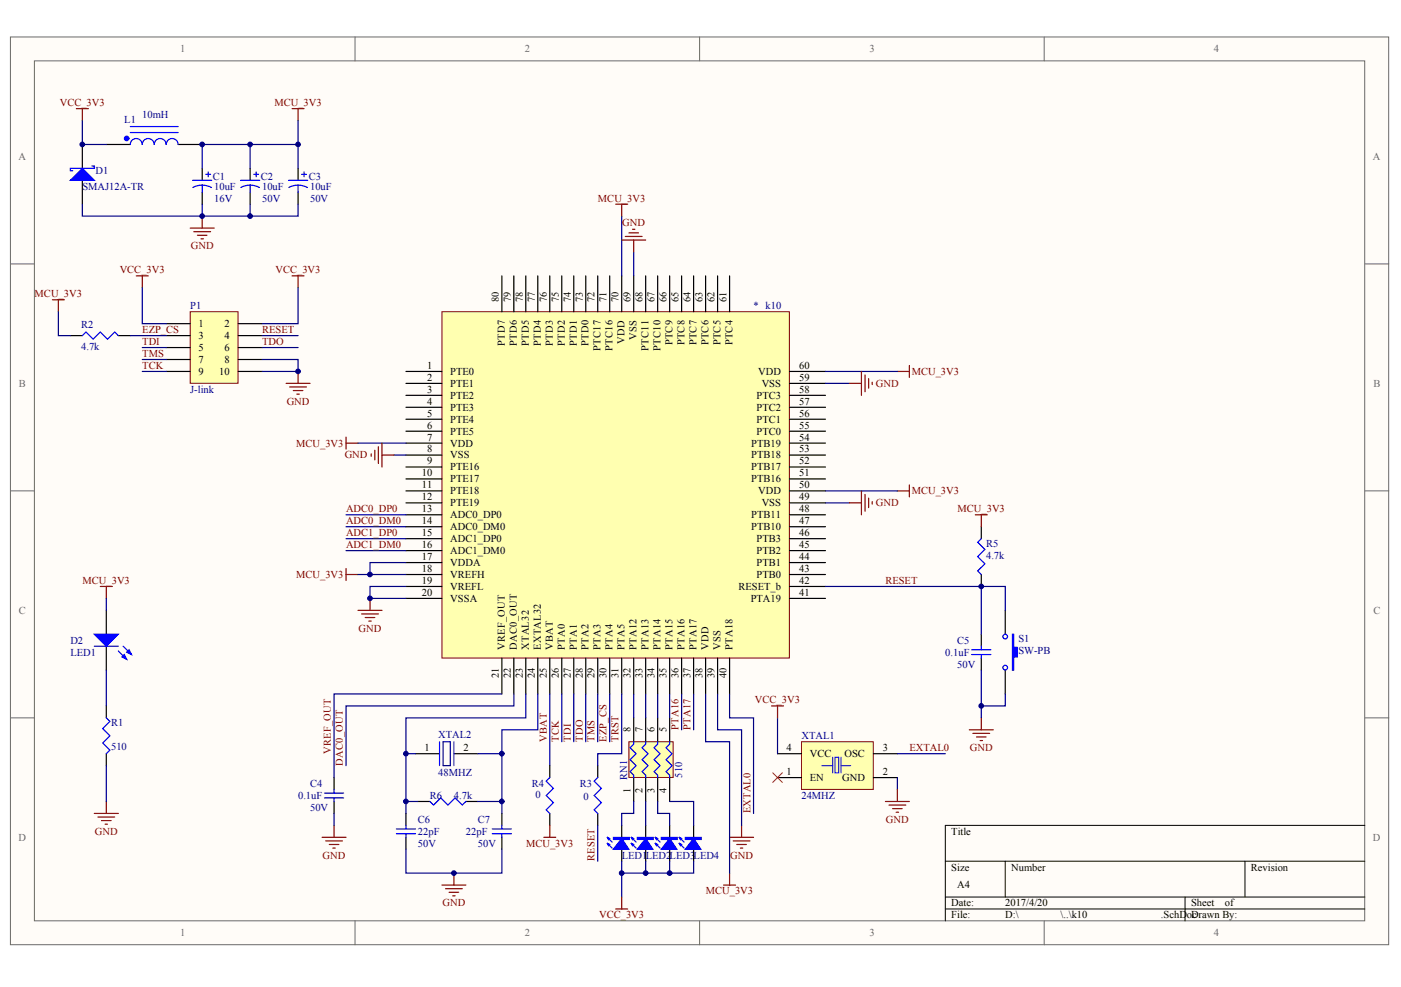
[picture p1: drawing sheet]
<svg xmlns="http://www.w3.org/2000/svg" width="287mm" height="202mm" viewBox="0 0 287 202" stroke-linecap="round" stroke-linejoin="round" font-family="sans-serif">
<g fill="#fffcf8" stroke="#696969" stroke-width=".2">
<path d="M2.1 7.6h282.2v185.9h-282.2z"/>
<path d="M7 12.5h272.4v176.1h-272.4z"/>
</g>
<path d="M72.7 7.6v4.9M143.2 7.6v4.9M213.8 7.6v4.9M2.1 54.1h4.9M279.4 54.1h4.9M2.1 100.5h4.9M279.4 100.5h4.9M2.1 147h4.9M279.4 147h4.9M72.7 188.6v4.9M143.2 188.6v4.9M213.8 188.6v4.9" fill="none" stroke="#696969" stroke-width=".2"/>
<path d="M193.5 176.4h85.9M205.8 176.4v7.3M254.9 176.4v7.3M279.4 169h-85.9v19.6M193.5 183.7h85.9M193.5 186.2h85.9M242.6 183.7v4.9" fill="none" stroke="#000" stroke-width=".2"/>
<path d="M90.5 63.8h71.1v71h-71.1z" fill="#ffffb0" stroke="#800000" stroke-width=".2"/>
<g fill="none" stroke="#000" stroke-width=".25">
<path d="M16.9 29.6v4.9M16.9 36.9v4.9M21.8 29.6h4.9M36.5 29.6h4.9M41.4 34.5v2.4M41.4 39.4v2.4M51.2 34.5v2.4M51.2 39.4v2.4M61 34.5v2.4M61 39.4v2.4M102.7 56.5v7.3M105.2 56.5v7.3"/>
<path d="M107.6 56.5v7.3M110.1 56.5v7.3M112.6 56.5v7.3M115 56.5v7.3M117.5 56.5v7.3M119.9 56.5v7.3M122.4 56.5v7.3M124.8 56.5v7.3M127.3 56.5v7.3M129.7 56.5v7.3M132.2 56.5v7.3M134.6 56.5v7.3"/>
<path d="M137.1 56.5v7.3M139.5 56.5v7.3M142 56.5v7.3M144.4 56.5v7.3M146.9 56.5v7.3M149.4 56.5v7.3M83.1 76.1h7.4M83.1 78.5h7.4M161.6 76.1h7.4M161.6 78.5h7.4M83.1 81h7.4M83.1 83.4h7.4"/>
<path d="M83.1 85.9h7.4M83.1 88.3h7.4M83.1 90.8h7.4M83.1 93.2h7.4M83.1 95.6h7.4M83.1 98.1h7.4M161.6 81h7.4M161.6 83.4h7.4M161.6 85.9h7.4M161.6 88.3h7.4M161.6 90.8h7.4M161.6 93.2h7.4"/>
<path d="M161.6 95.6h7.4M161.6 98.1h7.4M83.1 100.5h7.4M83.1 103h7.4M83.1 105.4h7.4M83.1 107.9h7.4M83.1 110.3h7.4M83.1 112.8h7.4M83.1 115.2h7.4M83.1 117.7h7.4M161.6 100.5h7.4M161.6 103h7.4"/>
<path d="M161.6 105.4h7.4M161.6 107.9h7.4M161.6 110.3h7.4M161.6 112.8h7.4M161.6 115.2h7.4M161.6 117.7h7.4M21.8 125v4.9M21.8 132.3v4.9M83.1 120.1h7.4M83.1 122.6h7.4M102.7 134.8v7.3M105.2 134.8v7.3"/>
<path d="M107.6 134.8v7.3M110.1 134.8v7.3M112.6 134.8v7.3M115 134.8v7.3M117.5 134.8v7.3M119.9 134.8v7.3M122.4 134.8v7.3M124.8 134.8v7.3M127.3 134.8v7.3M129.7 134.8v7.3M132.2 134.8v7.3M134.6 134.8v7.3"/>
<path d="M137.1 134.8v7.3M139.5 134.8v7.3M142 134.8v7.3M144.4 134.8v7.3M146.9 134.8v7.3M149.4 134.8v7.3M161.6 120.1h7.4M161.6 122.6h7.4M21.8 144.6v2.4M21.8 154.4v2.4"/>
</g>
<g fill="none" stroke="#00f" stroke-width=".25">
<path d="M18.8 34h.5v.5h-4.9v.5h.5M26.7 27.1h9.8M26.7 25.9h9.8M34 29.6a1.23 1.23 0 0 0-1.2-1.2 1.23 1.23 0 0 0-1.2 1.2 1.23 1.23 0 0 0-1.3-1.2 1.23 1.23 0 0 0-1.2 1.2 1.21 1.21 0 0 0-1.2-1.2 1.21 1.21 0 0 0-1.2 1.2M36.5 29.6a1.21 1.21 0 0 0-1.3-1.2 1.21 1.21 0 0 0-1.2 1.2M39.4 36.9h4M41.4 37.9l1.2 .2 .7 .3M41.4 37.9l-1.2 .2-.7 .3M41.4 37.9v1.5M42.1 35.7h1M42.6 35.2v1M49.2 36.9h4"/>
<path d="M51.2 37.9l1.2 .2 .7 .3M51.2 37.9l-1.2 .2-.7 .3M51.2 37.9v1.5M51.9 35.7h1M52.4 35.2v1M59.1 36.9h3.9M61 37.9l1.2 .2 .7 .3M61 37.9l-1.2 .2-.7 .3M61 37.9v1.5M61.8 35.7h.9M62.3 35.2v1M19.3 132.3h4.9"/>
<path d="M24.2 133.3l1.7 1.7M25.2 132.3l1.7 1.8M21.8 147l.7 .8-1.5 1.4 1.5 1.5-1.5 1.5 1.5 1.4-.7 .8"/>
</g>
<g fill="#00f" stroke="#00f" stroke-width=".25">
<path d="M14.4 36.9l2.5-2.4 2.4 2.4z"/>
<path d="M19.3 129.9h4.9l-2.4 2.4z"/>
<path d="M25 134.5l.4-.4 .5 .9z"/>
<path d="M25.9 133.6l.5-.5 .5 1z"/>
</g>
<circle cx="25.9" cy="28.4" r=".48" fill="#00f" stroke="#00f" stroke-width=".2"/>
<g fill="none" stroke="#800000" stroke-width=".25">
<path d="M15.6 22.3h2.5M16.9 22.3v2.4M59.8 22.3h2.5M61 22.3v2.4M38.9 46.7h4.9M39.7 47.5h3.4M40.4 48.2h2M41.1 48.9h.5M41.4 44.3v2.4M126 41.8h2.5M127.3 41.8v2.5M127.3 49.2h4.9"/>
<path d="M128 48.4h3.4M128.7 47.7h2M129.5 47h.5M129.7 49.2v2.4M173.9 78.5h2.4M176.3 76.1v4.9M177.1 76.8v3.4M177.8 77.5v2M178.6 78.3v.5M183.7 76.1h2.5M186.2 74.9v2.4M70.8 89.5v2.5"/>
<path d="M70.8 90.8h2.5M76 93v.4M76.7 92.2v2M77.5 91.5v3.4M78.2 90.8v4.8M78.2 93.2h2.5M186.2 99.3v2.5M70.8 116.4v2.5M70.8 117.7h2.5M173.9 103h2.4M176.3 100.5v4.9M177.1 101.3v3.4"/>
<path d="M177.8 102v2M178.6 102.7v.5M183.7 100.5h2.5M20.5 120.1h2.5M21.8 120.1v2.5M73.3 125h4.9M74 125.7h3.5M74.8 126.5h1.9M75.5 127.2h.5M75.7 122.6v2.4M19.3 166.6h4.9M20 167.3h3.5"/>
<path d="M20.8 168.1h1.9M21.5 168.8h.5M21.8 164.1v2.5M149.4 178.8v2.5M149.4 171.5h4.9M150.1 172.2h3.4M150.8 173h2M151.6 173.7h.5M151.8 169v2.5M148.1 181.3h2.5"/>
</g>
<g fill="none" stroke="#000080" stroke-width=".25">
<path d="M16.9 24.7v4.9h4.9M41.4 34.5v-4.9h19.6v4.9M51.2 29.6v4.9M61 24.7v4.9M16.9 41.8v2.5h44.1v-2.5M41.4 41.8v2.5M51.2 41.8v2.5M127.3 44.3v12.2M129.7 51.6v4.9M169 76.1h14.7M169 78.5h4.9M73.3 90.8h9.8"/>
<path d="M80.7 93.2h2.4M73.3 117.7h9.8M83.1 115.2h-7.4v2.5M169 100.5h14.7M169 103h4.9M21.8 122.6v2.4M21.8 137.2v7.4M83.1 120.1h-7.4v2.5h7.4M21.8 156.8v7.3"/>
</g>
<path d="M38.9 63.8h9.8v14.7h-9.8z" fill="#ffffb0" stroke="#800000" stroke-width=".2"/>
<g fill="none" stroke="#000" stroke-width=".25">
<path d="M14.4 68.7h2.5M24.2 68.7h2.5M34 66.3h4.9M34 68.7h4.9M34 71.2h4.9M34 73.6h4.9M34 76.1h4.9M48.8 66.3h4.9M48.8 68.7h4.9M48.8 71.2h4.9M48.8 73.6h4.9M48.8 76.1h4.9"/>
<path d="M200.9 107.9v2.4M200.9 117.7v2.4M200.9 129.9v2.4M200.9 134.8v2.4M205.8 125v4.9M205.8 137.2v4.9M68.4 159.3v2.4M112.6 156.8v2.5M122.4 156.8v2.5M68.4 164.1v2.5M112.6 166.6v2.4M122.4 166.6v2.4"/>
</g>
<g fill="none" stroke="#800000" stroke-width=".25">
<path d="M27.9 56.5h2.5M29.1 56.5v2.4M59.8 56.5h2.5M61 56.5v2.4M10.7 61.4h2.5M11.9 61.4v2.4M58.6 78.5h4.9M59.3 79.3h3.4M60 80h2M61 76.1v2.4M60.8 80.7h.5M199.7 105.4h2.4"/>
<path d="M200.9 105.4v2.5M198.4 149.5h4.9M199.2 150.2h3.4M199.9 150.9h2M200.6 151.7h.5M200.9 147v2.5M65.9 171.5h4.9M66.7 172.2h3.4M67.4 173h2M68.1 173.7h.5M68.4 169v2.5M111.3 171.5h2.5"/>
<path d="M112.6 169v2.5"/>
</g>
<g fill="none" stroke="#00f" stroke-width=".25">
<path d="M16.9 68.7l.7-.7 1.5 1.5 1.4-1.5 1.5 1.5 1.5-1.5 .7 .7M200.9 110.3l-.8 .8 1.5 1.4-1.5 1.5 1.5 1.5-1.5 1.4 .8 .8M198.9 133.1h3.9M198.9 134.1h3.9M200.9 132.3v.8M200.9 134.1v.7M112.6 159.3l-.8 .7 1.5 1.5-1.5 1.4 1.5 1.5-1.5 1.5 .8 .7M122.4 159.3l-.8 .7 1.5 1.5-1.5 1.4 1.5 1.5-1.5 1.5 .8 .7M66.4 162.4h3.9M66.4 163.4h3.9M68.4 161.7v.7M68.4 163.4v.7"/>
<circle cx="205.8" cy="130.4" r=".48"/>
<circle cx="205.8" cy="136.7" r=".48"/>
</g>
<g fill="none" stroke="#000080" stroke-width=".25">
<path d="M29.1 58.9v7.4h4.9M61 58.9v7.4h-7.3M11.9 63.8v4.9h2.5M26.7 68.7h7.3M29.1 71.2h4.9M29.1 73.6h4.9M29.1 76.1h4.9M53.7 73.6h7.3v2.5h-7.3M53.7 68.7h7.3M53.7 71.2h7.3M169 120.1h31.9v9.8M200.9 120.1h4.9v4.9"/>
<path d="M200.9 137.2v7.4h4.9v-2.5M112.6 142.1v14.7M115 142.1v9.8M117.5 142.1v9.8M119.9 142.1v9.8M122.4 142.1v9.8M124.8 142.1v9.8M200.9 144.6v2.4M68.4 166.6v2.4M122.4 169v7.4"/>
</g>
<path d="M207.3 129.9h.2v2.7h.7v1.9h-.7v2.7h-.2z" fill-rule="evenodd" fill="#00f" stroke="#00f" stroke-width=".25"/>
<path d="M164.1 151.9h14.7v9.8h-14.7z" fill="#ffffb0" stroke="#800000" stroke-width=".2"/>
<path d="M85.1 154.4h4.9M92.9 154.4h4.9M159.2 159.3h4.9M159.2 154.4h4.9M178.8 159.3h4.9M178.8 154.4h4.9M83.1 166.6v2.4M83.1 171.5v2.4M85.6 164.1h2.4M95.4 164.1h2.4M102.7 166.6v2.4M102.7 171.5v2.4" fill="none" stroke="#000" stroke-width=".25"/>
<path d="M90 151.9v4.9M92.9 151.9v4.9M168.3 156.8h2.2M170.5 155.1v3.2M171 155.1h.7v3.2h-.7zM172.2 156.8h1.9M172.2 155.1v3.2" fill="none" stroke="#33f" stroke-width=".25"/>
<g fill="none" stroke="#000080" stroke-width=".25">
<path d="M70.8 105.4h12.3M70.8 107.9h12.3M70.8 110.3h12.3M70.8 112.8h12.3M83.1 154.4h2M97.8 154.4h4.9M102.7 142.1h-34.3v17.2M105.2 142.1v2.5h-34.4v12.2M107.6 142.1v4.9h-24.5v19.6M110.1 142.1v7.4h-7.4v17.1M159.2 147v7.4M183.7 159.3v2.4"/>
<path d="M183.7 154.4h9.8M83.1 173.9v4.9h19.6v-4.9M83.1 164.1h2.5M97.8 164.1h4.9"/>
</g>
<path d="M157.9 144.6h2.5M159.2 144.6v2.4M92.9 178.8v2.5M181.3 164.1h4.9M182 164.9h3.4M182.7 165.6h2M183.5 166.3h.5M183.7 161.7v2.4M90.5 181.3h4.9M91.2 182h3.4M91.9 182.7h2M92.7 183.5h.5" fill="none" stroke="#800000" stroke-width=".25"/>
<path d="M158.2 158.3l2 1.9M160.2 158.3l-2 1.9" fill="none" stroke="#f00" stroke-width=".2"/>
<path d="M81.1 169.8h4M81.1 170.8h4M83.1 169v.8M83.1 170.8v.7M88 164.1l.8 .8 1.4-1.5 1.5 1.5 1.5-1.5 1.4 1.5 .8-.8M100.8 169.8h3.9M100.8 170.8h3.9M102.7 169v.8M102.7 170.8v.7" fill="none" stroke="#00f" stroke-width=".25"/>
<path d="M90.7 151.9h1.5v4.9h-1.5" fill="none" stroke="#0c0087" stroke-width=".25"/>
<path d="M90.7 151.9v4.9" fill="none" stroke="#11037f" stroke-width=".25"/>
<path d="M128.7 151.9h9.1v7.3h-9.1z" fill="#ffffb0" stroke="#800000" stroke-width=".2"/>
<g fill="none" stroke="#000" stroke-width=".25">
<path d="M129.7 147v4.9M129.7 159.3v4.8M132.2 147v4.9M132.2 159.3v4.8M134.6 147v4.9M134.6 159.3v4.8M137.1 147v4.9M137.1 159.3v4.8M127.3 169v2.5M127.3 173.9v2.5M132.2 169v2.5M132.2 173.9v2.5"/>
<path d="M137.1 169v2.5M137.1 173.9v2.5M142 169v2.5M142 173.9v2.5"/>
</g>
<g fill="none" stroke="#00f" stroke-width=".25">
<path d="M129.7 151.9v.5l-.7 .7 1.2 1.3-1.2 1.2 1.2 1.2-1.2 1.2 .7 .8v.5M132.2 151.9v.5l-.8 .7 1.3 1.3-1.3 1.2 1.3 1.2-1.3 1.2 .8 .8v.5M134.6 151.9v.5l-.7 .7 1.2 1.3-1.2 1.2 1.2 1.2-1.2 1.2 .7 .8v.5M137.1 151.9v.5l-.7 .7 1.2 1.3-1.2 1.2 1.2 1.2-1.2 1.2 .7 .8v.5M124.3 172.7l.5 .3-.2 .2zM124.3 171.5l.5 .2-.2 .3zM124.3 172.7l1 1M124.3 171.5l1 1M129.2 172.7l.5 .3-.2 .2zM129.2 171.5l.5 .2-.2 .3zM129.2 172.7l1 1M129.2 171.5l1 1"/>
<path d="M134.1 172.7l.5 .3-.2 .2zM134.1 171.5l.5 .2-.2 .3zM134.1 172.7l1 1M134.1 171.5l1 1M139.1 172.7l.4 .3-.2 .2zM139.1 171.5l.4 .2-.2 .3zM139.1 172.7l.9 1M139.1 171.5l.9 1"/>
</g>
<g fill="none" stroke="#000080" stroke-width=".25">
<path d="M127.3 142.1v12.3h-4.9v2.4M129.7 142.1v4.9M132.2 142.1v4.9M134.6 142.1v4.9M137.1 142.1v4.9M139.5 142.1v7.4M142 142.1v7.4M144.4 142.1v9.8h5v26.9M146.9 142.1v7.4h4.9v19.5M149.4 142.1v4.9h4.9v19.6M127.3 176.4v7.3M129.7 164.1v2.5h-2.4v2.4"/>
<path d="M132.2 176.4v2.4h-4.9M132.2 164.1v4.9M134.6 164.1v2.5h2.5v2.4M137.1 164.1h4.9v4.9M137.1 176.4v2.4h-4.9M142 176.4v2.4h-4.9"/>
</g>
<g fill="#00f" stroke="#00f" stroke-width=".25">
<path d="M127.3 171.7l1.4 2.2h-3.1z"/>
<path d="M132.2 171.7l1.5 2.2h-3.2z"/>
<path d="M137.1 171.7l1.5 2.2h-3.2z"/>
<path d="M142 171.7l1.5 2.2h-3.2z"/>
</g>
<g fill="#00f" stroke="#00f" stroke-width=".2">
<path d="M125.6 171.5h3.2v.5h-3.2z"/>
<path d="M130.5 171.5h3.2v.5h-3.2z"/>
<path d="M135.4 171.5h3.2v.5h-3.2z"/>
<path d="M140.3 171.5h3.2v.5h-3.2z"/>
</g>
<path d="M126 186.2h2.5M127.3 183.7v2.5" fill="none" stroke="#800000" stroke-width=".25"/>
<g fill="#000080" stroke="#000080" stroke-width=".2">
<circle cx="16.8" cy="29.6" r=".48"/>
<circle cx="41.4" cy="44.3" r=".48"/>
<circle cx="41.4" cy="29.6" r=".48"/>
<circle cx="51.2" cy="44.3" r=".48"/>
<circle cx="51.2" cy="29.6" r=".48"/>
<circle cx="61" cy="76.1" r=".48"/>
<circle cx="61" cy="29.6" r=".48"/>
<circle cx="75.7" cy="122.5" r=".48"/>
<circle cx="75.7" cy="117.7" r=".48"/>
<circle cx="83.1" cy="164.1" r=".48"/>
<circle cx="83.1" cy="154.3" r=".48"/>
<circle cx="92.9" cy="178.8" r=".48"/>
<circle cx="102.7" cy="164.1" r=".48"/>
<circle cx="102.7" cy="154.3" r=".48"/>
<circle cx="127.3" cy="178.8" r=".48"/>
<circle cx="132.2" cy="178.8" r=".48"/>
<circle cx="137.1" cy="178.8" r=".48"/>
<circle cx="200.9" cy="144.6" r=".48"/>
<circle cx="200.9" cy="120.1" r=".48"/>
</g>
<g font-size="2.2" fill="#696969">
<text x="36.9" y="10.7">1</text>
<text x="107.4" y="10.7">2</text>
<text x="178" y="10.7">3</text>
<text x="248.5" y="10.7">4</text>
<text x="3.8" y="32.7">A</text>
<text x="281.1" y="32.7">A</text>
<text x="3.9" y="79.2">B</text>
<text x="281.1" y="79.2">B</text>
<text x="3.9" y="125.7">C</text>
<text x="281.1" y="125.7">C</text>
<text x="3.8" y="172.2">D</text>
<text x="281.1" y="172.2">D</text>
<text x="36.9" y="191.8">1</text>
<text x="107.4" y="191.8">2</text>
<text x="178" y="191.8">3</text>
<text x="248.5" y="191.8">4</text>
</g>
<g font-size="2.2" fill="#800000">
<text x="12.2" y="21.7">VCC_3V3</text>
<text x="56.2" y="21.7">MCU_3V3</text>
<text x="122.4" y="41.3">MCU_3V3</text>
<text x="127.4" y="46.2">GND</text>
<text x="39.1" y="51.1">GND</text>
<text x="24.5" y="56">VCC_3V3</text>
<text x="56.4" y="56">VCC_3V3</text>
<text x="7.1" y="60.9">MCU_3V3</text>
<text x="29.1" y="68.2">EZP_CS</text>
<text x="29.1" y="70.7">TDI</text>
<text x="53.7" y="68.2">RESET</text>
<text x="53.7" y="70.7">TDO</text>
<text x="29.1" y="73.1">TMS</text>
<text x="29.1" y="75.5">TCK</text>
<text x="186.7" y="76.8">MCU_3V3</text>
<text x="58.7" y="82.9">GND</text>
<text x="179.3" y="79.2">GND</text>
<text x="60.6" y="91.4">MCU_3V3</text>
<text x="70.6" y="93.9">GND</text>
<text x="186.7" y="101.2">MCU_3V3</text>
<text x="70.8" y="104.9">ADC0_DP0</text>
<text x="70.8" y="107.4">ADC0_DM0</text>
<text x="179.3" y="103.7">GND</text>
<text x="196" y="104.9">MCU_3V3</text>
<text x="70.8" y="109.8">ADC1_DP0</text>
<text x="70.8" y="112.2">ADC1_DM0</text>
<text x="16.9" y="119.6">MCU_3V3</text>
<text x="60.6" y="118.4">MCU_3V3</text>
<text x="181.3" y="119.6">RESET</text>
<text x="73.4" y="129.4">GND</text>
<text x="154.6" y="144">VCC_3V3</text>
<text x="186.2" y="153.8">EXTAL0</text>
<text x="198.6" y="153.8">GND</text>
<text x="19.4" y="171">GND</text>
<text x="107.7" y="173.4">MCU_3V3</text>
<text x="181.4" y="168.5">GND</text>
<text x="66.1" y="175.9">GND</text>
<text x="149.5" y="175.9">GND</text>
<text x="90.6" y="185.6">GND</text>
<text x="144.5" y="183.2">MCU_3V3</text>
<text x="122.7" y="188.1">VCC_3V3</text>
</g>
<g font-size="2.2" fill="#000080">
<text x="25.4" y="25.1">L1</text>
<text x="29.1" y="24.2">10mH</text>
<text x="19.6" y="35.7">D1</text>
<text x="16.9" y="38.8">SMAJ12A-TR</text>
<text x="43.6" y="36.9">C1</text>
<text x="43.8" y="38.8">10uF</text>
<text x="43.8" y="41.3">16V</text>
<text x="53.4" y="36.9">C2</text>
<text x="53.7" y="38.8">10uF</text>
<text x="53.7" y="41.3">50V</text>
<text x="63.2" y="36.9">C3</text>
<text x="63.5" y="38.8">10uF</text>
<text x="63.5" y="41.3">50V</text>
<text x="38.9" y="63.3">P1</text>
<text x="154.3" y="63.3">* k10</text>
<text x="16.6" y="71.6">4.7k</text>
<text x="16.6" y="67.2">R2</text>
<text x="38.9" y="80.4">J-link</text>
<text x="201.9" y="112">R5</text>
<text x="201.9" y="114.4">4.7k</text>
<text x="14.4" y="131.8">D2</text>
<text x="196" y="131.8">C5</text>
<text x="208.5" y="131.6">S1</text>
<text x="14.4" y="134.3">LED1</text>
<text x="193.5" y="134.3">0.1uF</text>
<text x="196" y="136.7">50V</text>
<text x="208.5" y="134">SW-PB</text>
<text x="22.7" y="148.7">R1</text>
<text x="22.7" y="153.6">510</text>
<text x="89.7" y="151.1">XTAL2</text>
<text x="164.1" y="151.4">XTAL1</text>
<text x="63.5" y="161.2">C4</text>
<text x="89.7" y="159">48MHZ</text>
<text x="108.9" y="161.2">R4</text>
<text x="118.7" y="161.2">R3</text>
<text x="61" y="163.6">0.1uF</text>
<text x="63.5" y="166.1">50V</text>
<text x="88" y="163.6">R6</text>
<text x="92.9" y="163.6">4.7k</text>
<text x="109.6" y="163.4">0</text>
<text x="119.4" y="163.9">0</text>
<text x="164.1" y="163.6">24MHZ</text>
<text x="85.6" y="171">22pF</text>
<text x="85.6" y="168.5">C6</text>
<text x="85.6" y="173.4">50V</text>
<text x="95.4" y="171">22pF</text>
<text x="97.8" y="168.5">C7</text>
<text x="97.8" y="173.4">50V</text>
<text x="127.3" y="175.9">LED1</text>
<text x="132.2" y="175.9">LED2</text>
<text x="137.1" y="175.9">LED3</text>
<text x="142" y="175.9">LED4</text>
</g>
<g font-size="2.2">
<text x="40.7" y="67">1</text>
<text x="40.7" y="69.4">3</text>
<text x="40.7" y="71.9">5</text>
<text x="46" y="67">2</text>
<text x="46" y="69.4">4</text>
<text x="46" y="71.9">6</text>
<text x="40.7" y="74.3">7</text>
<text x="40.7" y="76.8">9</text>
<text x="44.9" y="76.8">10</text>
<text x="46" y="74.3">8</text>
<text x="87.4" y="75.5">1</text>
<text x="87.4" y="78">2</text>
<text x="92.2" y="76.8">PTE0</text>
<text x="155.2" y="76.8">VDD</text>
<text x="163.6" y="78">59</text>
<text x="163.6" y="75.5">60</text>
<text x="87.4" y="80.4">3</text>
<text x="87.4" y="82.9">4</text>
<text x="92.2" y="79.2">PTE1</text>
<text x="92.2" y="81.7">PTE2</text>
<text x="154.9" y="81.7">PTC3</text>
<text x="155.9" y="79.2">VSS</text>
<text x="163.6" y="82.9">57</text>
<text x="163.6" y="80.4">58</text>
<text x="87.4" y="85.3">5</text>
<text x="87.4" y="87.8">6</text>
<text x="92.2" y="84.1">PTE3</text>
<text x="92.2" y="86.6">PTE4</text>
<text x="92.2" y="89">PTE5</text>
<text x="154.9" y="89">PTC0</text>
<text x="154.9" y="86.6">PTC1</text>
<text x="154.9" y="84.1">PTC2</text>
<text x="163.6" y="87.8">55</text>
<text x="163.6" y="85.3">56</text>
<text x="87.4" y="90.2">7</text>
<text x="87.4" y="92.7">8</text>
<text x="87.4" y="95.1">9</text>
<text x="92.2" y="91.4">VDD</text>
<text x="92.2" y="93.9">VSS</text>
<text x="153.8" y="93.9">PTB18</text>
<text x="153.8" y="91.4">PTB19</text>
<text x="163.6" y="95.1">52</text>
<text x="163.6" y="92.7">53</text>
<text x="163.6" y="90.2">54</text>
<text x="86.3" y="97.6">10</text>
<text x="86.3" y="100">11</text>
<text x="92.2" y="96.3">PTE16</text>
<text x="92.2" y="98.8">PTE17</text>
<text x="92.2" y="101.2">PTE18</text>
<text x="153.8" y="98.8">PTB16</text>
<text x="153.8" y="96.3">PTB17</text>
<text x="155.2" y="101.2">VDD</text>
<text x="163.6" y="100">50</text>
<text x="163.6" y="97.6">51</text>
<text x="86.3" y="102.5">12</text>
<text x="86.3" y="104.9">13</text>
<text x="86.3" y="107.4">14</text>
<text x="92.2" y="103.7">PTE19</text>
<text x="92.2" y="106.1">ADC0_DP0</text>
<text x="153.8" y="106.1">PTB11</text>
<text x="155.9" y="103.7">VSS</text>
<text x="163.6" y="107.4">47</text>
<text x="163.6" y="104.9">48</text>
<text x="163.6" y="102.5">49</text>
<text x="86.3" y="109.8">15</text>
<text x="86.3" y="112.2">16</text>
<text x="92.2" y="108.6">ADC0_DM0</text>
<text x="92.2" y="111">ADC1_DP0</text>
<text x="92.2" y="113.5">ADC1_DM0</text>
<text x="153.8" y="108.6">PTB10</text>
<text x="154.9" y="113.5">PTB2</text>
<text x="154.9" y="111">PTB3</text>
<text x="163.6" y="112.2">45</text>
<text x="163.6" y="109.8">46</text>
<text x="86.3" y="114.7">17</text>
<text x="86.3" y="117.1">18</text>
<text x="86.3" y="119.6">19</text>
<text x="92.2" y="115.9">VDDA</text>
<text x="92.2" y="118.4">VREFH</text>
<text x="154.9" y="118.4">PTB0</text>
<text x="154.9" y="115.9">PTB1</text>
<text x="163.6" y="119.6">42</text>
<text x="163.6" y="117.1">43</text>
<text x="163.6" y="114.7">44</text>
<text x="86.3" y="122">20</text>
<text x="92.2" y="120.8">VREFL</text>
<text x="92.2" y="123.3">VSSA</text>
<text x="151.2" y="120.8">RESET_b</text>
<text x="153.7" y="123.3">PTA19</text>
<text x="163.6" y="122">41</text>
<text x="86.9" y="153.8">1</text>
<text x="94.9" y="153.8">2</text>
<text x="161" y="153.8">4</text>
<text x="165.8" y="155.1">VCC</text>
<text x="172.9" y="155.1">OSC</text>
<text x="180.8" y="153.8">3</text>
<text x="161" y="158.7">1</text>
<text x="165.8" y="159.9">EN</text>
<text x="172.4" y="159.9">GND</text>
<text x="180.8" y="158.7">2</text>
<text x="194.8" y="171">Title</text>
<text x="194.8" y="178.3">Size</text>
<text x="207" y="178.3">Number</text>
<text x="256.1" y="178.3">Revision</text>
<text x="194.8" y="185.6">Date:</text>
<text x="196" y="182">A4</text>
<text x="205.8" y="185.6">2017/4/20</text>
<text x="243.8" y="185.6">Sheet</text>
<text x="250.8" y="185.6">of</text>
<text x="194.8" y="188.1">File:</text>
<text x="205.8" y="188.1">D:\</text>
<text x="217.1" y="188.1">\..\k10</text>
<text x="237.7" y="188.1">.SchDoc</text>
<text x="243.8" y="188.1">Drawn By:</text>
</g>
<g font-size="2.1">
<text x="102.1" y="61.9" transform="rotate(-90 102.1 61.9)">80</text>
<text x="104.6" y="61.9" transform="rotate(-90 104.6 61.9)">79</text>
<text x="107" y="61.9" transform="rotate(-90 107 61.9)">78</text>
<text x="109.5" y="61.9" transform="rotate(-90 109.5 61.9)">77</text>
<text x="111.9" y="61.9" transform="rotate(-90 111.9 61.9)">76</text>
<text x="114.4" y="61.9" transform="rotate(-90 114.4 61.9)">75</text>
<text x="116.8" y="61.9" transform="rotate(-90 116.8 61.9)">74</text>
<text x="119.3" y="61.9" transform="rotate(-90 119.3 61.9)">73</text>
<text x="121.7" y="61.9" transform="rotate(-90 121.7 61.9)">72</text>
<text x="124.2" y="61.9" transform="rotate(-90 124.2 61.9)">71</text>
<text x="126.6" y="61.9" transform="rotate(-90 126.6 61.9)">70</text>
<text x="129.1" y="61.9" transform="rotate(-90 129.1 61.9)">69</text>
<text x="131.6" y="61.9" transform="rotate(-90 131.6 61.9)">68</text>
<text x="134" y="61.9" transform="rotate(-90 134 61.9)">67</text>
<text x="136.5" y="61.9" transform="rotate(-90 136.5 61.9)">66</text>
<text x="138.9" y="61.9" transform="rotate(-90 138.9 61.9)">65</text>
<text x="141.4" y="61.9" transform="rotate(-90 141.4 61.9)">64</text>
<text x="143.8" y="61.9" transform="rotate(-90 143.8 61.9)">63</text>
<text x="146.3" y="61.9" transform="rotate(-90 146.3 61.9)">62</text>
<text x="148.7" y="61.9" transform="rotate(-90 148.7 61.9)">61</text>
<text x="103.3" y="70.8" transform="rotate(-90 103.3 70.8)">PTD7</text>
<text x="105.8" y="70.8" transform="rotate(-90 105.8 70.8)">PTD6</text>
<text x="108.2" y="70.8" transform="rotate(-90 108.2 70.8)">PTD5</text>
<text x="110.7" y="70.8" transform="rotate(-90 110.7 70.8)">PTD4</text>
<text x="113.1" y="70.8" transform="rotate(-90 113.1 70.8)">PTD3</text>
<text x="115.6" y="70.8" transform="rotate(-90 115.6 70.8)">PTD2</text>
<text x="118.1" y="70.8" transform="rotate(-90 118.1 70.8)">PTD1</text>
<text x="120.5" y="70.8" transform="rotate(-90 120.5 70.8)">PTD0</text>
<text x="123" y="71.8" transform="rotate(-90 123 71.8)">PTC17</text>
<text x="125.4" y="71.8" transform="rotate(-90 125.4 71.8)">PTC16</text>
<text x="127.9" y="70.4" transform="rotate(-90 127.9 70.4)">VDD</text>
<text x="130.3" y="69.6" transform="rotate(-90 130.3 69.6)">VSS</text>
<text x="132.8" y="71.8" transform="rotate(-90 132.8 71.8)">PTC11</text>
<text x="135.2" y="71.8" transform="rotate(-90 135.2 71.8)">PTC10</text>
<text x="137.7" y="70.7" transform="rotate(-90 137.7 70.7)">PTC9</text>
<text x="140.1" y="70.7" transform="rotate(-90 140.1 70.7)">PTC8</text>
<text x="142.6" y="70.7" transform="rotate(-90 142.6 70.7)">PTC7</text>
<text x="145" y="70.7" transform="rotate(-90 145 70.7)">PTC6</text>
<text x="147.5" y="70.7" transform="rotate(-90 147.5 70.7)">PTC5</text>
<text x="150" y="70.7" transform="rotate(-90 150 70.7)">PTC4</text>
<text x="103.3" y="133.1" transform="rotate(-90 103.3 133.1)">VREF_OUT</text>
<text x="105.8" y="133.1" transform="rotate(-90 105.8 133.1)">DAC0_OUT</text>
<text x="108.2" y="133.1" transform="rotate(-90 108.2 133.1)">XTAL32</text>
<text x="110.7" y="133.1" transform="rotate(-90 110.7 133.1)">EXTAL32</text>
<text x="113.1" y="133.1" transform="rotate(-90 113.1 133.1)">VBAT</text>
<text x="115.6" y="133.1" transform="rotate(-90 115.6 133.1)">PTA0</text>
<text x="118.1" y="133.1" transform="rotate(-90 118.1 133.1)">PTA1</text>
<text x="120.5" y="133.1" transform="rotate(-90 120.5 133.1)">PTA2</text>
<text x="123" y="133.1" transform="rotate(-90 123 133.1)">PTA3</text>
<text x="125.4" y="133.1" transform="rotate(-90 125.4 133.1)">PTA4</text>
<text x="127.9" y="133.1" transform="rotate(-90 127.9 133.1)">PTA5</text>
<text x="130.3" y="133.1" transform="rotate(-90 130.3 133.1)">PTA12</text>
<text x="132.8" y="133.1" transform="rotate(-90 132.8 133.1)">PTA13</text>
<text x="135.2" y="133.1" transform="rotate(-90 135.2 133.1)">PTA14</text>
<text x="137.7" y="133.1" transform="rotate(-90 137.7 133.1)">PTA15</text>
<text x="140.1" y="133.1" transform="rotate(-90 140.1 133.1)">PTA16</text>
<text x="142.6" y="133.1" transform="rotate(-90 142.6 133.1)">PTA17</text>
<text x="145" y="133.1" transform="rotate(-90 145 133.1)">VDD</text>
<text x="147.5" y="133.1" transform="rotate(-90 147.5 133.1)">VSS</text>
<text x="150" y="133.1" transform="rotate(-90 150 133.1)">PTA18</text>
<text x="102.1" y="138.9" transform="rotate(-90 102.1 138.9)">21</text>
<text x="104.6" y="138.9" transform="rotate(-90 104.6 138.9)">22</text>
<text x="107" y="138.9" transform="rotate(-90 107 138.9)">23</text>
<text x="109.5" y="138.9" transform="rotate(-90 109.5 138.9)">24</text>
<text x="111.9" y="138.9" transform="rotate(-90 111.9 138.9)">25</text>
<text x="114.4" y="138.9" transform="rotate(-90 114.4 138.9)">26</text>
<text x="116.8" y="138.9" transform="rotate(-90 116.8 138.9)">27</text>
<text x="119.3" y="138.9" transform="rotate(-90 119.3 138.9)">28</text>
<text x="121.7" y="138.9" transform="rotate(-90 121.7 138.9)">29</text>
<text x="124.2" y="138.9" transform="rotate(-90 124.2 138.9)">30</text>
<text x="126.6" y="138.9" transform="rotate(-90 126.6 138.9)">31</text>
<text x="129.1" y="138.9" transform="rotate(-90 129.1 138.9)">32</text>
<text x="131.6" y="138.9" transform="rotate(-90 131.6 138.9)">33</text>
<text x="134" y="138.9" transform="rotate(-90 134 138.9)">34</text>
<text x="136.5" y="138.9" transform="rotate(-90 136.5 138.9)">35</text>
<text x="138.9" y="138.9" transform="rotate(-90 138.9 138.9)">36</text>
<text x="141.4" y="138.9" transform="rotate(-90 141.4 138.9)">37</text>
<text x="143.8" y="138.9" transform="rotate(-90 143.8 138.9)">38</text>
<text x="146.3" y="138.9" transform="rotate(-90 146.3 138.9)">39</text>
<text x="148.7" y="138.9" transform="rotate(-90 148.7 138.9)">40</text>
<text x="129.1" y="150" transform="rotate(-90 129.1 150)">8</text>
<text x="131.6" y="150" transform="rotate(-90 131.6 150)">7</text>
<text x="134" y="150" transform="rotate(-90 134 150)">6</text>
<text x="136.5" y="150" transform="rotate(-90 136.5 150)">5</text>
<text x="129.1" y="162.3" transform="rotate(-90 129.1 162.3)">1</text>
<text x="131.6" y="162.3" transform="rotate(-90 131.6 162.3)">2</text>
<text x="134" y="162.3" transform="rotate(-90 134 162.3)">3</text>
<text x="136.5" y="162.3" transform="rotate(-90 136.5 162.3)">4</text>
</g>
<g font-size="2.1" fill="#800000">
<text x="138.9" y="149.5" transform="rotate(-90 138.9 149.5)">PTA16</text>
<text x="141.4" y="149.5" transform="rotate(-90 141.4 149.5)">PTA17</text>
<text x="67.8" y="154.4" transform="rotate(-90 67.8 154.4)">VREF_OUT</text>
<text x="111.9" y="151.9" transform="rotate(-90 111.9 151.9)">VBAT</text>
<text x="114.4" y="151.9" transform="rotate(-90 114.4 151.9)">TCK</text>
<text x="116.8" y="151.9" transform="rotate(-90 116.8 151.9)">TDI</text>
<text x="119.3" y="151.9" transform="rotate(-90 119.3 151.9)">TDO</text>
<text x="121.7" y="151.9" transform="rotate(-90 121.7 151.9)">TMS</text>
<text x="124.2" y="151.9" transform="rotate(-90 124.2 151.9)">EZP_CS</text>
<text x="126.6" y="151.9" transform="rotate(-90 126.6 151.9)">TRST</text>
<text x="70.2" y="156.8" transform="rotate(-90 70.2 156.8)">DAC0_OUT</text>
<text x="153.6" y="166.6" transform="rotate(-90 153.6 166.6)">EXTAL0</text>
<text x="121.7" y="176.4" transform="rotate(-90 121.7 176.4)">RESET</text>
</g>
<g font-size="2.1" fill="#000080">
<text x="128.4" y="159.7" transform="rotate(-90 128.4 159.7)">RN1</text>
<text x="139.6" y="159.3" transform="rotate(-90 139.6 159.3)">510</text>
</g>
</svg>
